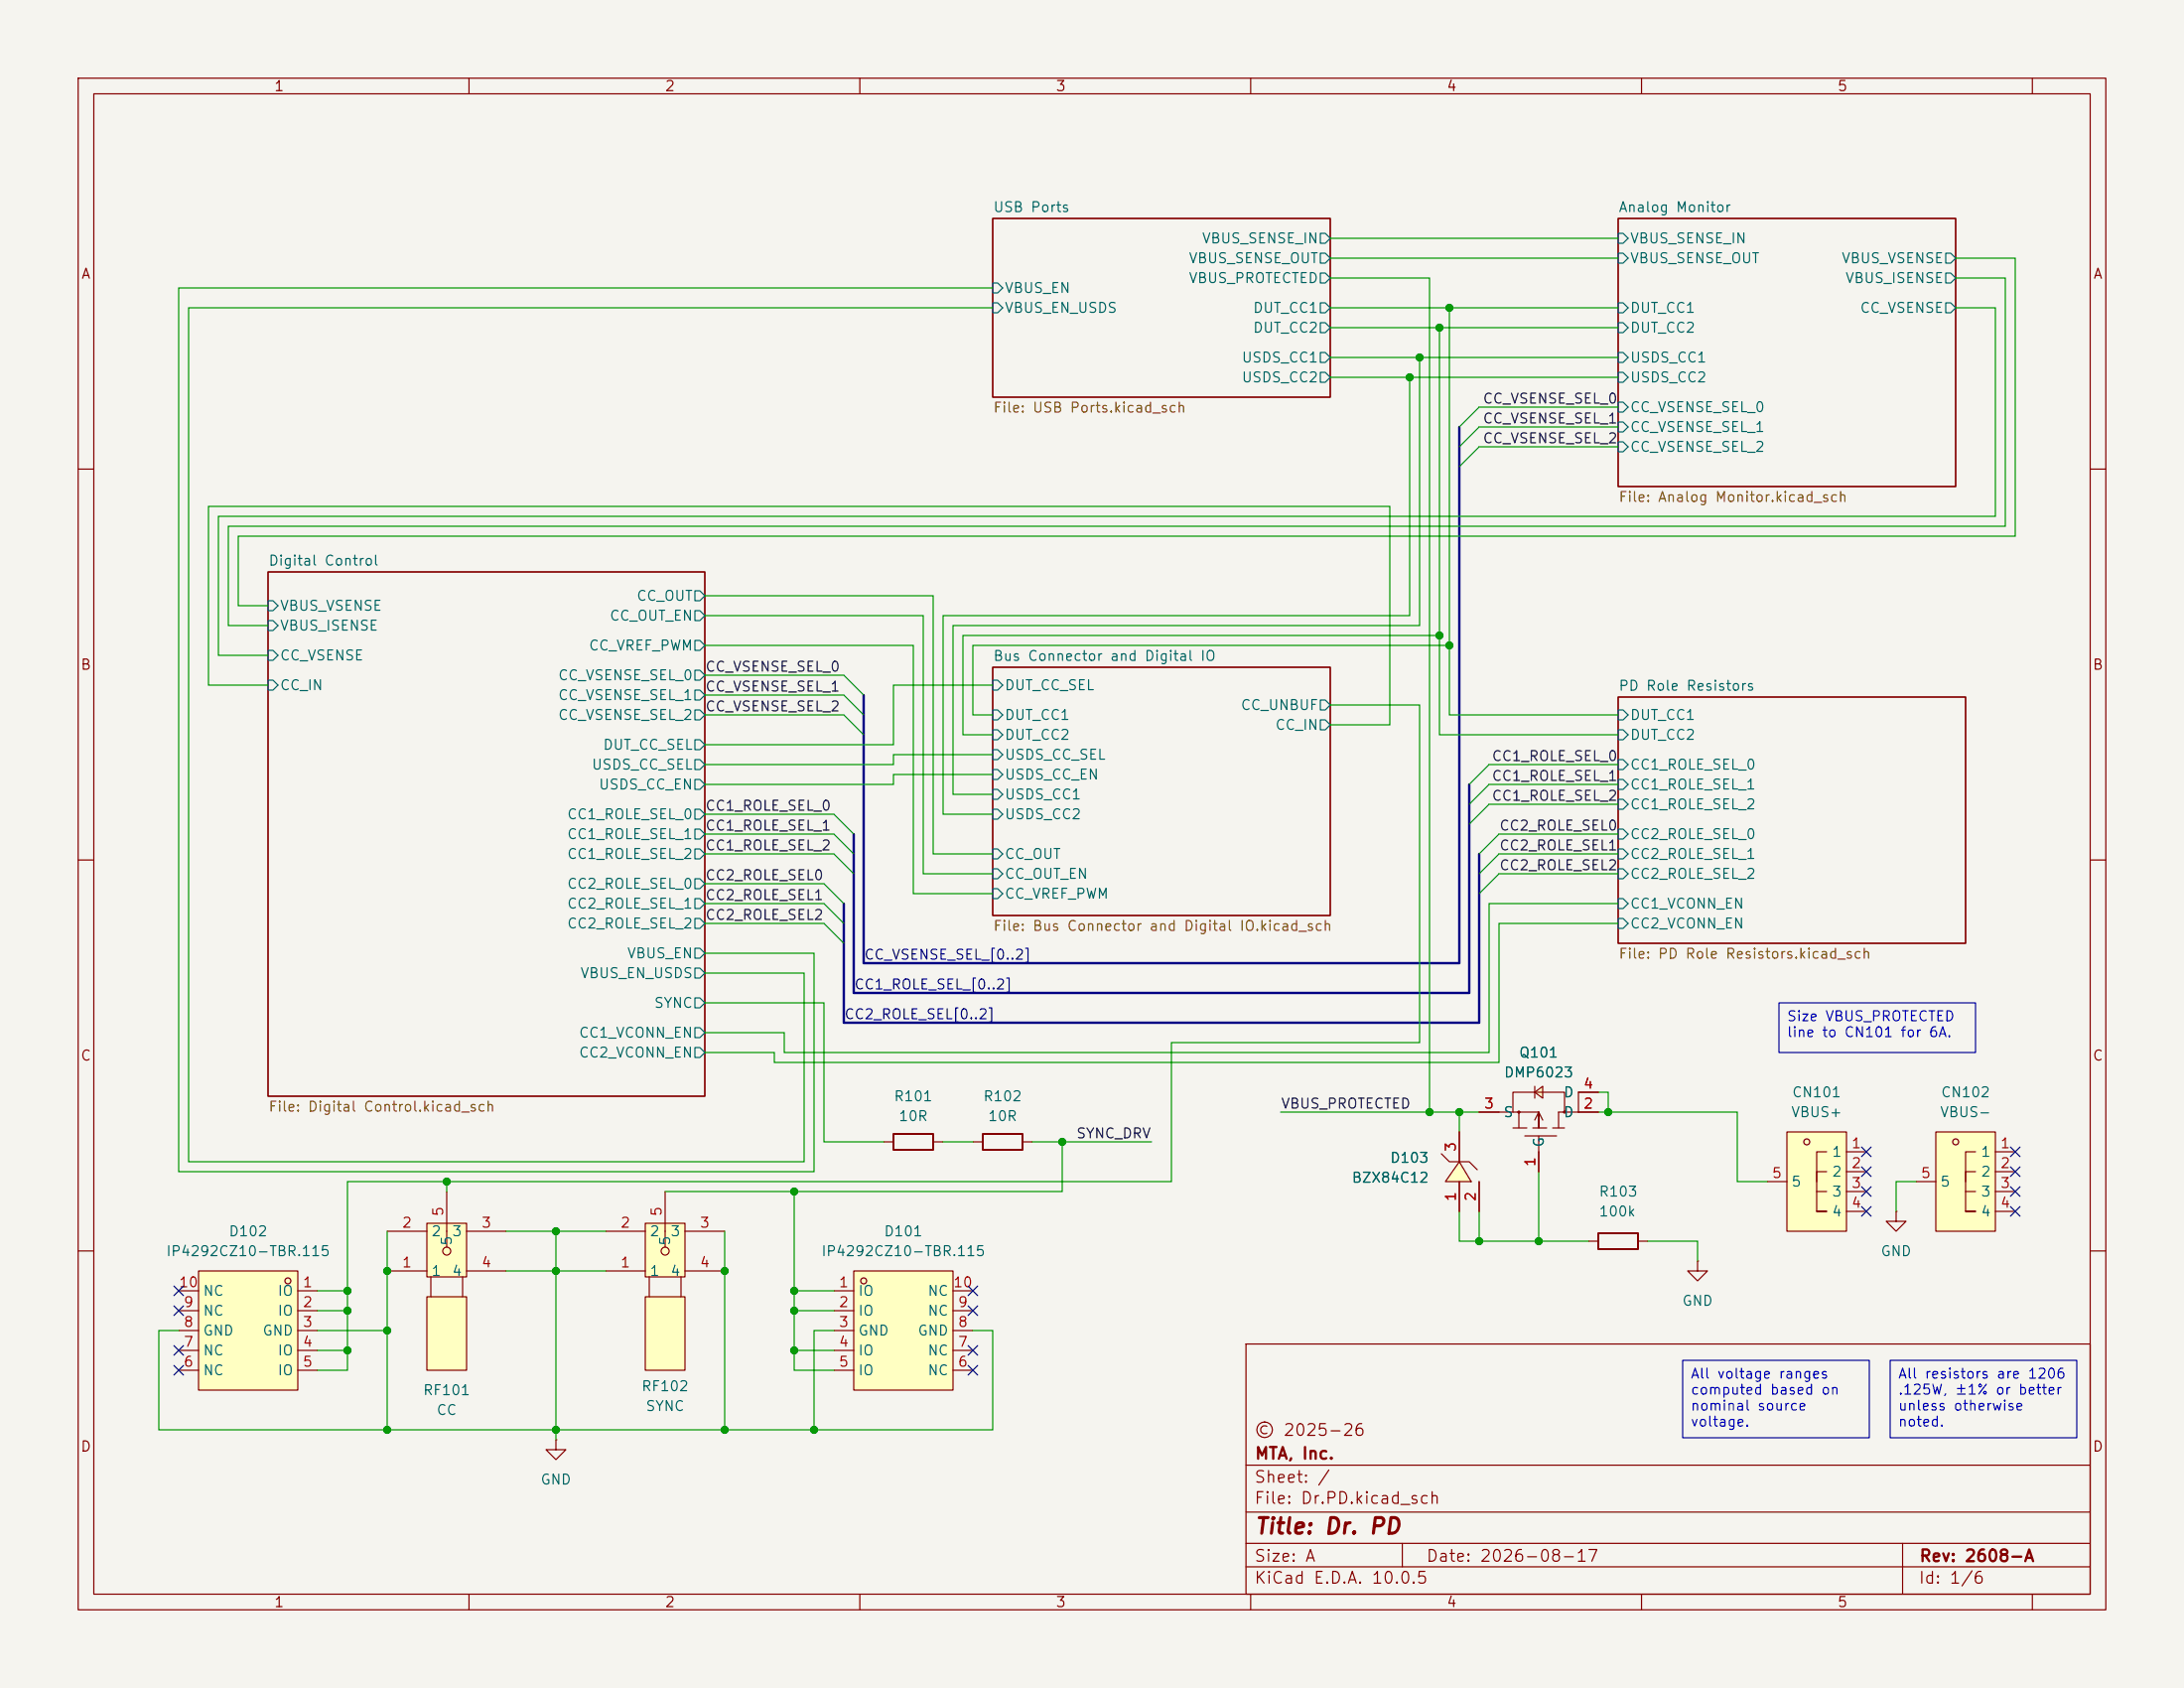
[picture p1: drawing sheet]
<svg xmlns="http://www.w3.org/2000/svg" width="279mm" height="216mm" viewBox="0 0 279 216" stroke-linecap="round" stroke-linejoin="round" font-family="sans-serif">
<path d="M0 0h279.4v215.9h-279.4z" fill="#f5f4ef" stroke="#f5f4ef" stroke-width=".13"/>
<g fill="none" stroke="#840000" stroke-width=".15">
<path d="M10 10h259.4v195.9h-259.4zM12 12h255.4v191.9h-255.4zM60 10v2M110 10v2M160 10v2M210 10v2M260 10v2M127 27.9h43.2v22.9h-43.2zM207 27.9h43.2v34.3h-43.2zM10 60h2M34.3 73.2h55.9v67h-55.9zM267.4 60h2"/>
<path d="M127 85.3h43.2v31.8h-43.2zM207 89.2h44.5v31.5h-44.5zM10 110h2M267.4 110h2M10 160h2M159.4 171.9h108v32h-108zM267.4 160h2M159.4 197.4h108M159.4 193.4h108M159.4 187.4h108M179.4 197.4v3M243.4 197.4v6.5"/>
<path d="M60 203.9v2M110 203.9v2M159.4 200.4h108M160 203.9v2M210 203.9v2M260 203.9v2"/>
</g>
<g fill="none" stroke="#006464" stroke-width=".15">
<path d="M127 36.2h.6l.7 .6-.7 .7h-.6zM127 38.7h.6l.7 .7-.7 .6h-.6zM168.9 38.7h.6l.7 .7-.7 .6h-.6zM168.9 29.8h.6l.7 .7-.7 .6h-.6zM168.9 32.4h.6l.7 .6-.7 .7h-.6zM168.9 34.9h.6l.7 .7-.7 .6h-.6zM207 38.7h.6l.7 .7-.7 .6h-.6zM207 29.8h.6l.7 .7-.7 .6h-.6zM207 32.4h.6l.7 .6-.7 .7h-.6zM248.9 38.7h.7l.6 .7-.6 .6h-.7zM248.9 34.9h.7l.6 .7-.6 .6h-.7zM248.9 32.4h.7l.6 .6-.6 .7h-.7z"/>
<path d="M168.9 41.3h.6l.7 .6-.7 .6h-.6zM168.9 45.1h.6l.7 .6-.7 .7h-.6zM168.9 47.6h.6l.7 .7-.7 .6h-.6zM207 41.3h.6l.7 .6-.7 .6h-.6zM207 45.1h.6l.7 .6-.7 .7h-.6zM207 47.6h.6l.7 .7-.7 .6h-.6zM207 51.4h.6l.7 .7-.7 .6h-.6zM207 54h.6l.7 .6-.7 .6h-.6zM207 56.5h.6l.7 .7-.7 .6h-.6zM34.3 79.4h.6l.7 .6-.7 .6h-.6zM34.3 76.8h.6l.7 .7-.7 .6h-.6zM88.9 75.6h.6l.7 .6-.7 .6h-.6z"/>
<path d="M88.9 78.1h.6l.7 .6-.7 .7h-.6zM34.3 83.2h.6l.7 .6-.7 .7h-.6zM34.3 87h.6l.7 .6-.7 .7h-.6zM88.9 85.7h.6l.7 .7-.7 .6h-.6zM88.9 88.3h.6l.7 .6-.7 .6h-.6zM88.9 90.8h.6l.7 .6-.7 .7h-.6zM88.9 94.6h.6l.7 .7-.7 .6h-.6zM88.9 97.2h.6l.7 .6-.7 .6h-.6zM88.9 99.7h.6l.7 .6-.7 .7h-.6zM88.9 81.9h.6l.7 .7-.7 .6h-.6zM127 90.8h.6l.7 .6-.7 .7h-.6zM127 93.3h.6l.7 .7-.7 .6h-.6z"/>
<path d="M127 87h.6l.7 .6-.7 .7h-.6zM127 95.9h.6l.7 .6-.7 .7h-.6zM127 98.4h.6l.7 .7-.7 .6h-.6zM168.9 89.5h.6l.7 .7-.7 .6h-.6zM168.9 92.1h.6l.7 .6-.7 .6h-.6zM207 97.2h.6l.7 .6-.7 .6h-.6zM207 99.7h.6l.7 .6-.7 .7h-.6zM207 90.8h.6l.7 .6-.7 .7h-.6zM207 93.3h.6l.7 .7-.7 .6h-.6zM88.9 103.5h.6l.7 .6-.7 .7h-.6zM88.9 106h.6l.7 .7-.7 .6h-.6zM88.9 108.6h.6l.7 .6-.7 .7h-.6z"/>
<path d="M88.9 112.4h.6l.7 .6-.7 .7h-.6zM88.9 114.9h.6l.7 .7-.7 .6h-.6zM88.9 117.5h.6l.7 .6-.7 .6h-.6zM127 101h.6l.7 .6-.7 .6h-.6zM127 103.5h.6l.7 .6-.7 .7h-.6zM127 113.7h.6l.7 .6-.7 .6h-.6zM127 108.6h.6l.7 .6-.7 .7h-.6zM127 111.1h.6l.7 .7-.7 .6h-.6zM207 102.2h.6l.7 .7-.7 .6h-.6zM207 106h.6l.7 .7-.7 .6h-.6zM207 108.6h.6l.7 .6-.7 .7h-.6zM207 111.1h.6l.7 .7-.7 .6h-.6z"/>
<path d="M207 114.9h.6l.7 .7-.7 .6h-.6zM207 117.5h.6l.7 .6-.7 .6h-.6zM88.9 127.6h.6l.7 .7-.7 .6h-.6zM88.9 121.3h.6l.7 .6-.7 .7h-.6zM88.9 131.4h.6l.7 .7-.7 .6h-.6zM88.9 134h.6l.7 .6-.7 .7h-.6zM88.9 123.8h.6l.7 .7-.7 .6h-.6z"/>
</g>
<g fill="#ffffc2">
<path d="M54.6 165.9h5.1v9.4h-5.1z"/>
<path d="M54.6 156.5h5.1v6.8h-5.1z"/>
</g>
<g fill="none" stroke="#840000" stroke-width=".15">
<path d="M49.5 157.5h5.1M54.6 156.5h5.1v6.8h-5.1zM57.1 152.4v7.1M59.7 157.5h5.1M203.2 158.8h1.3M209.5 158.8h1.3M49.5 162.6h5.1M54.6 165.9h5.1v9.4h-5.1zM55.1 163.3v2.6M59.2 163.3v2.6M59.7 162.6h5.1"/>
<circle cx="57.1" cy="160" r=".51"/>
</g>
<path d="M204.5 157.7h5v2.1h-5z" fill="none" stroke="#840000" stroke-width=".25"/>
<path d="M247.6 144.8h7.7v12.7h-7.7z" fill="#ffffc2"/>
<g fill="none" stroke="#840000" stroke-width=".15">
<path d="M245.1 151.1h2.5M247.6 144.8h7.7v12.7h-7.7zM251.5 152.4h1.2M252.7 147.3h-1.2v7.6h1.2h-1.2M252.7 149.9h-1.2v1.2M255.3 152.4h2.5M255.3 147.3h2.5M255.3 149.9h2.5M255.3 154.9h2.5"/>
<circle cx="250.2" cy="146.1" r=".38"/>
</g>
<path d="M109.2 162.6h12.7v15.2h-12.7z" fill="#ffffc2"/>
<g fill="none" stroke="#840000" stroke-width=".15">
<path d="M106.7 165.1h2.5M106.7 167.6h2.5M106.7 170.2h2.5M106.7 172.7h2.5M106.7 175.3h2.5M109.2 162.6h12.7v15.2h-12.7zM121.9 165.1h2.6M121.9 167.6h2.6M121.9 170.2h2.6M121.9 172.7h2.6M121.9 175.3h2.6"/>
<circle cx="110.5" cy="163.8" r=".38"/>
</g>
<path d="M25.4 162.6h12.7v15.2h-12.7z" fill="#ffffc2"/>
<g fill="none" stroke="#840000" stroke-width=".15">
<path d="M113 146.1h1.3M119.4 146.1h1.2M124.5 146.1h1.2M130.8 146.1h1.3M22.9 165.1h2.5M22.9 167.6h2.5M22.9 170.2h2.5M22.9 172.7h2.5M22.9 175.3h2.5M25.4 162.6h12.7v15.2h-12.7zM38.1 165.1h2.5M38.1 167.6h2.5"/>
<path d="M38.1 170.2h2.5M38.1 172.7h2.5M38.1 175.3h2.5"/>
<circle cx="36.8" cy="163.8" r=".38"/>
</g>
<path d="M114.3 145h5.1v2.1h-5.1zM125.7 145h5.1v2.1h-5.1z" fill="none" stroke="#840000" stroke-width=".25"/>
<g fill="#ffffc2">
<path d="M82.5 165.9h5.1v9.4h-5.1z"/>
<path d="M82.5 156.5h5.1v6.8h-5.1z"/>
</g>
<g fill="none" stroke="#840000" stroke-width=".15">
<path d="M77.5 157.5h5M82.5 156.5h5.1v6.8h-5.1zM85.1 152.4v7.1M87.6 157.5h5.1M77.5 162.6h5M82.5 165.9h5.1v9.4h-5.1zM83.1 163.3v2.6M87.1 163.3v2.6M87.6 162.6h5.1"/>
<circle cx="85.1" cy="160" r=".51"/>
</g>
<path d="M196.3 139.7l1.1-.8v1.6z" fill="#ffffc2"/>
<g fill="none" stroke="#840000" stroke-width=".15">
<path d="M196.3 139.7l1.1-.8v1.6zM196.3 138.9v1.6M204.5 139.7h-2.6v2.5M189.2 142.2h7.6v2.1v-2.1M193.6 142.2v-2.5h6.5v2.5M193.6 144.3h1.7M194.3 142.2v2.1M195.1 145.3h4M196.1 144.3h1.8M196.8 145.3v4.6M196.8 142.2l.6 1.1M196.8 142.2l-.5 1.1"/>
<path d="M198.6 144.3h1.5M204.5 142.2h-5.1v2.1M242.6 154.9v1.3h1.2l-1.2 1.3-1.3-1.3h1.3M242.6 154.9h.1M217.2 161.3v1.3h1.2l-1.2 1.2-1.3-1.2h1.3M217.2 161.3h.1M71.1 184.2v1.2h1.3l-1.3 1.3-1.3-1.3h1.3M71.1 184.2h.1"/>
<circle cx="194.3" cy="142.2" r=".13"/>
<circle cx="200.1" cy="142.2" r=".13"/>
</g>
<path d="M228.6 144.8h7.6v12.7h-7.6z" fill="#ffffc2"/>
<g fill="none" stroke="#840000" stroke-width=".15">
<path d="M226.1 151.1h2.5M228.6 144.8h7.6v12.7h-7.6zM232.4 152.4h1.3M233.7 147.3h-1.3v7.6h1.3h-1.3M233.7 149.9h-1.3v1.2M236.2 152.4h2.6M236.2 147.3h2.6M236.2 149.9h2.6M236.2 154.9h2.6"/>
<circle cx="231.1" cy="146.1" r=".38"/>
</g>
<path d="M186.7 148.6l1.5 2.5h-3.3z" fill="#ffffc2"/>
<path d="M201.9 139.7h2.6M184.4 147.6l1 1h2.6l1 1M186.7 148.6l1.5 2.5h-3.3zM186.7 144.8v3.8M186.7 151.1v3.8M189.2 151.1v3.8M189.2 142.2h2.6M196.8 147.3v2.6M201.9 142.2h2.6" fill="none" stroke="#840000" stroke-width=".15"/>
<path d="M186.7 54.6v68.6h-76.2v-34.3M188 100.3v26.7h-78.8v-20.3M189.2 109.2v21.6h-81.3v-15.2" fill="none" stroke="#000084" stroke-width=".3"/>
<g fill="none" stroke="#009600" stroke-width=".15">
<path d="M127 36.8h-104.1v113.1h81.2v-28h-13.9M127 39.4h-102.9v109.2h78.8v-24.1h-12.7M170.2 35.6h12.7v106.6M170.2 39.4h36.8M170.2 33h36.8M170.2 30.5h36.8M185.4 39.4v52h21.6M250.2 33h7.6v35.6h-227.3v8.9h3.8M250.2 39.4h5.1v26.6h-227.4v17.8h6.4M250.2 35.6h6.3v31.7h-227.3v12.7h5.1M170.2 45.7h36.8M170.2 41.9h36.8"/>
<path d="M170.2 48.3h36.8M180.3 48.3v30.4h-59.7v25.4h6.4M181.6 45.7v34.3h-59.7v21.6h5.1M184.1 41.9v52.1h22.9M207 52.1h-17.8l-2.5 2.5M207 54.6h-17.8l-2.5 2.6M207 57.2h-17.8l-2.5 2.5M90.2 78.7h27.9v33.1h8.9M90.2 76.2h29.2v33h7.6M34.3 87.6h-7.6v-22.8h151.1v27.9h-7.6M90.2 82.6h26.6v31.7h10.2M90.2 91.4h17.7l2.6 2.6"/>
<path d="M90.2 88.9h17.7l2.6 2.5M90.2 86.4h17.7l2.6 2.5M127 99.1h-12.7v1.2h-24.1M127 96.5h-12.7v1.3h-24.1M127 87.6h-12.7v7.7h-24.1M170.2 90.2h11.4v43.2h-31.7v17.7h-105.5v24.2h-3.8M184.1 81.3h-60.9v12.7h3.8M185.4 82.6h-60.9v8.8h2.5M207 97.8h-16.5l-2.5 2.5M90.2 115.6h15.2l2.5 2.5M90.2 106.7h16.5l2.5 2.5M90.2 109.2h16.5l2.5 2.6"/>
<path d="M90.2 118.1h15.2l2.5 2.6M90.2 104.1h16.5l2.5 2.6M90.2 113h15.2l2.5 2.6M207 115.6h-16.5v19h-90.2v-2.5h-10.1M207 118.1h-15.2v17.8h-92.7v-1.3h-8.9M207 100.3h-16.5l-2.5 2.6M207 102.9h-16.5l-2.5 2.5M207 106.7h-15.2l-2.6 2.5M207 111.8h-15.2l-2.6 2.5M207 109.2h-15.2l-2.6 2.6M90.2 128.3h15.2v17.8h7.6M204.5 139.7h1.2v2.5"/>
<path d="M49.5 157.5v25.4M57.1 151.1v1.3M64.8 157.5h12.7M71.1 157.5v26.7M92.7 157.5v25.4M101.6 152.4v22.9h5.1M120.6 146.1h3.9M132.1 146.1h15.2M135.9 146.1v6.3h-50.8M163.8 142.2h25.4M186.7 142.2v2.6M186.7 154.9v3.9h16.5"/>
<path d="M189.2 154.9v3.9M196.8 149.9v8.9M204.5 142.2h17.7v8.9h3.9M210.8 158.8h6.4v2.5M245.1 151.1h-2.5v3.8M22.9 170.2h-2.6v12.7h106.7v-12.7h-2.5M40.6 167.6h3.8M40.6 165.1h3.8M40.6 170.2h8.9M40.6 172.7h3.8M64.8 162.6h12.7M101.6 167.6h5.1"/>
<path d="M101.6 165.1h5.1M101.6 172.7h5.1M106.7 170.2h-2.6v12.7"/>
</g>
<g fill="none" stroke="#000084" stroke-width=".15">
<path d="M238.2 154.3l1.2 1.2M238.2 146.7l1.2 1.2M238.2 149.3l1.2 1.2M238.2 151.8l1.2 1.2M239.4 154.3l-1.2 1.2M239.4 146.7l-1.2 1.2M239.4 149.3l-1.2 1.2M239.4 151.8l-1.2 1.2M257.2 154.3l1.2 1.2M257.2 146.7l1.2 1.2M257.2 151.8l1.2 1.2M257.2 149.3l1.2 1.2"/>
<path d="M258.4 154.3l-1.2 1.2M258.4 146.7l-1.2 1.2M258.4 151.8l-1.2 1.2M258.4 149.3l-1.2 1.2M22.3 174.7l1.2 1.2M22.3 164.5l1.2 1.2M22.3 172.1l1.2 1.2M22.3 167l1.2 1.2M23.5 174.7l-1.2 1.2M23.5 164.5l-1.2 1.2M23.5 172.1l-1.2 1.2M23.5 167l-1.2 1.2"/>
<path d="M123.9 172.1l1.2 1.2M123.9 174.7l1.2 1.2M123.9 164.5l1.2 1.2M123.9 167l1.2 1.2M125.1 172.1l-1.2 1.2M125.1 174.7l-1.2 1.2M125.1 164.5l-1.2 1.2M125.1 167l-1.2 1.2"/>
</g>
<path d="M227.6 128.3h25.1v6.3h-25.1zM215.3 174h23.8v9.9h-23.8zM241.8 174h23.9v9.9h-23.9z" fill="none" stroke="#0000c2" stroke-width=".15"/>
<g fill="#009600" stroke="#009600" stroke-width=".13">
<circle cx="189.2" cy="158.8" r=".46"/>
<circle cx="196.8" cy="158.8" r=".46"/>
<circle cx="205.7" cy="142.2" r=".46"/>
<circle cx="186.7" cy="142.2" r=".46"/>
<circle cx="182.9" cy="142.2" r=".46"/>
<circle cx="71.1" cy="157.5" r=".46"/>
<circle cx="71.1" cy="162.6" r=".46"/>
<circle cx="44.4" cy="172.7" r=".46"/>
<circle cx="49.5" cy="182.9" r=".46"/>
<circle cx="104.1" cy="182.9" r=".46"/>
<circle cx="92.7" cy="182.9" r=".46"/>
<circle cx="92.7" cy="162.6" r=".46"/>
<circle cx="101.6" cy="172.7" r=".46"/>
<circle cx="57.1" cy="151.1" r=".46"/>
<circle cx="71.1" cy="182.9" r=".46"/>
<circle cx="101.6" cy="165.1" r=".46"/>
<circle cx="101.6" cy="152.4" r=".46"/>
<circle cx="135.9" cy="146.1" r=".46"/>
<circle cx="101.6" cy="167.6" r=".46"/>
<circle cx="185.4" cy="82.6" r=".46"/>
<circle cx="184.1" cy="81.3" r=".46"/>
<circle cx="44.4" cy="165.1" r=".46"/>
<circle cx="49.5" cy="162.6" r=".46"/>
<circle cx="49.5" cy="170.2" r=".46"/>
<circle cx="44.4" cy="167.6" r=".46"/>
<circle cx="184.1" cy="41.9" r=".46"/>
<circle cx="185.4" cy="39.4" r=".46"/>
<circle cx="180.3" cy="48.3" r=".46"/>
<circle cx="181.6" cy="45.7" r=".46"/>
</g>
<text font-size="2" fill="#840000" x="160.4" y="196.7">Title: Dr. PD</text>
<g font-size="1.5" fill="#840000">
<text x="160.4" y="184">© 2025-26</text>
<text x="160.4" y="190">Sheet: /</text>
<text x="160.4" y="187">MTA, Inc.</text>
<text x="160.4" y="192.7">File: Dr.PD.kicad_sch</text>
<text x="160.4" y="202.9">KiCad E.D.A. 10.0.5</text>
<text x="160.4" y="200.1">Size: A</text>
<text x="182.4" y="200.1">Date: 2026-08-17</text>
<text x="245.4" y="202.9">Id: 1/6</text>
<text x="245.4" y="200.1">Rev: 2608-A</text>
</g>
<g font-size="1.3" fill="#840000">
<text x="35" y="12">1</text>
<text x="85" y="12">2</text>
<text x="135" y="12">3</text>
<text x="185" y="12">4</text>
<text x="235" y="12">5</text>
<text x="10.3" y="36">A</text>
<text x="267.7" y="36">A</text>
<text x="10.2" y="86">B</text>
<text x="267.6" y="86">B</text>
<text x="10.2" y="136">C</text>
<text x="267.6" y="136">C</text>
<text x="10.2" y="186">D</text>
<text x="267.6" y="186">D</text>
<text x="35" y="205.9">1</text>
<text x="85" y="205.9">2</text>
<text x="135" y="205.9">3</text>
<text x="185" y="205.9">4</text>
<text x="235" y="205.9">5</text>
</g>
<g font-size="1.3" fill="#006464">
<text x="127" y="27.4">USB Ports</text>
<text x="207" y="27.4">Analog Monitor</text>
<text x="152" y="34">VBUS_SENSE_OUT</text>
<text x="153.7" y="31.4">VBUS_SENSE_IN</text>
<text x="208.4" y="31.4">VBUS_SENSE_IN</text>
<text x="208.4" y="34">VBUS_SENSE_OUT</text>
<text x="235.5" y="34">VBUS_VSENSE</text>
<text x="128.4" y="37.8">VBUS_EN</text>
<text x="128.4" y="40.3">VBUS_EN_USDS</text>
<text x="152" y="36.5">VBUS_PROTECTED</text>
<text x="160.2" y="40.3">DUT_CC1</text>
<text x="208.4" y="40.3">DUT_CC1</text>
<text x="236" y="36.5">VBUS_ISENSE</text>
<text x="237.9" y="40.3">CC_VSENSE</text>
<text x="158.8" y="46.7">USDS_CC1</text>
<text x="160.2" y="42.9">DUT_CC2</text>
<text x="208.4" y="42.9">DUT_CC2</text>
<text x="208.4" y="46.7">USDS_CC1</text>
<text x="158.8" y="49.2">USDS_CC2</text>
<text x="208.4" y="49.2">USDS_CC2</text>
<text x="208.4" y="53">CC_VSENSE_SEL_0</text>
<text x="208.4" y="55.6">CC_VSENSE_SEL_1</text>
<text x="208.4" y="58.1">CC_VSENSE_SEL_2</text>
<text x="34.3" y="72.7">Digital Control</text>
<text x="81.3" y="77.2">CC_OUT</text>
<text x="35.7" y="81">VBUS_ISENSE</text>
<text x="35.7" y="78.4">VBUS_VSENSE</text>
<text x="75.2" y="83.5">CC_VREF_PWM</text>
<text x="77.9" y="79.7">CC_OUT_EN</text>
<text x="35.7" y="84.8">CC_VSENSE</text>
<text x="35.7" y="88.6">CC_IN</text>
<text x="71.3" y="87.3">CC_VSENSE_SEL_0</text>
<text x="71.3" y="89.9">CC_VSENSE_SEL_1</text>
<text x="127" y="84.9">Bus Connector and Digital IO</text>
<text x="128.4" y="88.6">DUT_CC_SEL</text>
<text x="207" y="88.7">PD Role Resistors</text>
<text x="71.3" y="92.4">CC_VSENSE_SEL_2</text>
<text x="128.4" y="92.4">DUT_CC1</text>
<text x="128.4" y="94.9">DUT_CC2</text>
<text x="158.6" y="91.1">CC_UNBUF</text>
<text x="163" y="93.7">CC_IN</text>
<text x="208.4" y="92.4">DUT_CC1</text>
<text x="208.4" y="94.9">DUT_CC2</text>
<text x="75.6" y="98.8">USDS_CC_SEL</text>
<text x="76.5" y="101.3">USDS_CC_EN</text>
<text x="77.1" y="96.2">DUT_CC_SEL</text>
<text x="128.4" y="97.5">USDS_CC_SEL</text>
<text x="128.4" y="100">USDS_CC_EN</text>
<text x="208.4" y="98.8">CC1_ROLE_SEL_0</text>
<text x="208.4" y="101.3">CC1_ROLE_SEL_1</text>
<text x="72.5" y="105.1">CC1_ROLE_SEL_0</text>
<text x="72.5" y="107.6">CC1_ROLE_SEL_1</text>
<text x="128.4" y="102.6">USDS_CC1</text>
<text x="128.4" y="105.1">USDS_CC2</text>
<text x="208.4" y="103.8">CC1_ROLE_SEL_2</text>
<text x="208.4" y="107.6">CC2_ROLE_SEL_0</text>
<text x="72.5" y="110.2">CC1_ROLE_SEL_2</text>
<text x="72.5" y="114">CC2_ROLE_SEL_0</text>
<text x="128.4" y="110.2">CC_OUT</text>
<text x="128.4" y="112.7">CC_OUT_EN</text>
<text x="208.4" y="110.2">CC2_ROLE_SEL_1</text>
<text x="208.4" y="112.7">CC2_ROLE_SEL_2</text>
<text x="72.5" y="116.5">CC2_ROLE_SEL_1</text>
<text x="72.5" y="119.1">CC2_ROLE_SEL_2</text>
<text x="128.4" y="115.3">CC_VREF_PWM</text>
<text x="208.4" y="116.5">CC1_VCONN_EN</text>
<text x="208.4" y="119.1">CC2_VCONN_EN</text>
<text x="74.1" y="125.4">VBUS_EN_USDS</text>
<text x="80.1" y="122.9">VBUS_EN</text>
<text x="83.6" y="129.2">SYNC</text>
<text x="74" y="133">CC1_VCONN_EN</text>
<text x="74" y="135.6">CC2_VCONN_EN</text>
<text x="194.2" y="135.6">Q101</text>
<text x="114.3" y="141.2">R101</text>
<text x="114.9" y="143.7">10R</text>
<text x="125.7" y="141.2">R102</text>
<text x="126.3" y="143.7">10R</text>
<text x="192.3" y="143.2">S</text>
<text x="192.3" y="138.1">DMP6023</text>
<text x="199.9" y="143.2">D</text>
<text x="199.9" y="140.7">D</text>
<text x="229" y="143.2">VBUS+</text>
<text x="229.2" y="140.7">CN101</text>
<text x="248.1" y="143.2">VBUS-</text>
<text x="248.2" y="140.7">CN102</text>
<text x="177.7" y="149">D103</text>
<text x="197.8" y="146.8" transform="rotate(-90 197.8 146.8)">G</text>
<text x="234.3" y="148.3">1</text>
<text x="253.3" y="148.3">1</text>
<text x="172.8" y="151.6">BZX84C12</text>
<text x="204.5" y="153.4">R103</text>
<text x="204.5" y="155.9">100k</text>
<text x="229.1" y="152.1">5</text>
<text x="234.3" y="150.8">2</text>
<text x="234.3" y="153.4">3</text>
<text x="234.3" y="155.9">4</text>
<text x="248.1" y="152.1">5</text>
<text x="253.3" y="150.8">2</text>
<text x="253.3" y="153.4">3</text>
<text x="253.3" y="155.9">4</text>
<text x="21.2" y="161">IP4292CZ10-TBR.115</text>
<text x="29.2" y="158.4">D102</text>
<text x="55.1" y="158.4">2</text>
<text x="57.7" y="158.4">3</text>
<text x="58.1" y="159.4" transform="rotate(-90 58.1 159.4)">5</text>
<text x="83" y="158.4">2</text>
<text x="85.7" y="158.4">3</text>
<text x="86.1" y="159.4" transform="rotate(-90 86.1 159.4)">5</text>
<text x="105" y="161">IP4292CZ10-TBR.115</text>
<text x="113" y="158.4">D101</text>
<text x="240.5" y="161">GND</text>
<text x="25.9" y="166.1">NC</text>
<text x="35.4" y="166.1">IO</text>
<text x="55.1" y="163.5">1</text>
<text x="57.7" y="163.5">4</text>
<text x="83" y="163.5">1</text>
<text x="85.7" y="163.5">4</text>
<text x="109.7" y="166.1">IO</text>
<text x="118.6" y="166.1">NC</text>
<text x="215.1" y="167.3">GND</text>
<text x="25.9" y="173.7">NC</text>
<text x="25.9" y="171.1">GND</text>
<text x="25.9" y="168.6">NC</text>
<text x="33.5" y="171.1">GND</text>
<text x="35.4" y="168.6">IO</text>
<text x="35.4" y="173.7">IO</text>
<text x="109.7" y="168.6">IO</text>
<text x="109.7" y="171.1">GND</text>
<text x="109.7" y="173.7">IO</text>
<text x="117.3" y="171.1">GND</text>
<text x="118.6" y="173.7">NC</text>
<text x="118.6" y="168.6">NC</text>
<text x="25.9" y="176.2">NC</text>
<text x="35.4" y="176.2">IO</text>
<text x="54" y="178.8">RF101</text>
<text x="82" y="178.3">RF102</text>
<text x="109.7" y="176.2">IO</text>
<text x="118.6" y="176.2">NC</text>
<text x="55.8" y="181.3">CC</text>
<text x="82.5" y="180.8">SYNC</text>
<text x="69.1" y="190.2">GND</text>
</g>
<g font-size="1.3" fill="#725600">
<text x="127" y="53.1">File: USB Ports.kicad_sch</text>
<text x="207" y="64.5">File: Analog Monitor.kicad_sch</text>
<text x="127" y="119.4">File: Bus Connector and Digital IO.kicad_sch</text>
<text x="207" y="122.9">File: PD Role Resistors.kicad_sch</text>
<text x="34.3" y="142.5">File: Digital Control.kicad_sch</text>
</g>
<g font-size="1.3" fill="#0f0f0f">
<text x="189.6" y="51.9">CC_VSENSE_SEL_0</text>
<text x="189.6" y="54.5">CC_VSENSE_SEL_1</text>
<text x="189.6" y="57">CC_VSENSE_SEL_2</text>
<text x="90.1" y="88.8">CC_VSENSE_SEL_1</text>
<text x="90.1" y="86.2">CC_VSENSE_SEL_0</text>
<text x="90.1" y="91.3">CC_VSENSE_SEL_2</text>
<text x="190.8" y="97.7">CC1_ROLE_SEL_0</text>
<text x="190.8" y="100.2">CC1_ROLE_SEL_1</text>
<text x="90.1" y="106.6">CC1_ROLE_SEL_1</text>
<text x="90.1" y="104">CC1_ROLE_SEL_0</text>
<text x="190.8" y="102.7">CC1_ROLE_SEL_2</text>
<text x="191.7" y="106.6">CC2_ROLE_SEL0</text>
<text x="90.1" y="112.9">CC2_ROLE_SEL0</text>
<text x="90.1" y="109.1">CC1_ROLE_SEL_2</text>
<text x="191.7" y="111.6">CC2_ROLE_SEL2</text>
<text x="191.7" y="109.1">CC2_ROLE_SEL1</text>
<text x="90.1" y="115.4">CC2_ROLE_SEL1</text>
<text x="90.1" y="118">CC2_ROLE_SEL2</text>
<text x="163.8" y="142.1">VBUS_PROTECTED</text>
<text x="137.6" y="145.9">SYNC_DRV</text>
</g>
<g font-size="1.3" fill="#000084">
<text x="110.5" y="123.1">CC_VSENSE_SEL_[0..2]</text>
<text x="107.9" y="130.7">CC2_ROLE_SEL[0..2]</text>
<text x="109.2" y="126.9">CC1_ROLE_SEL_[0..2]</text>
</g>
<g font-size="1.3" fill="#0000c2">
<text x="228.5" y="130.9">Size VBUS_PROTECTED</text>
<text x="228.5" y="133">line to CN101 for 6A.</text>
<text x="216.2" y="176.6">All voltage ranges</text>
<text x="216.2" y="178.7">computed based on</text>
<text x="242.7" y="176.6">All resistors are 1206</text>
<text x="242.7" y="178.7">.125W, ±1% or better</text>
<text x="216.2" y="180.7">nominal source</text>
<text x="216.2" y="182.8">voltage.</text>
<text x="242.7" y="180.7">unless otherwise</text>
<text x="242.7" y="182.8">noted.</text>
</g>
<g font-size="1.3" fill="#a90000">
<text x="189.8" y="142.1">3</text>
<text x="202.5" y="142.1">2</text>
<text x="202.5" y="139.6">4</text>
<text x="186.6" y="147.4" transform="rotate(-90 186.6 147.4)">3</text>
<text x="196.7" y="149.3" transform="rotate(-90 196.7 149.3)">1</text>
<text x="236.8" y="147.2">1</text>
<text x="236.8" y="149.7">2</text>
<text x="255.8" y="147.2">1</text>
<text x="255.8" y="149.7">2</text>
<text x="57" y="155.7" transform="rotate(-90 57 155.7)">5</text>
<text x="85" y="155.7" transform="rotate(-90 85 155.7)">5</text>
<text x="186.6" y="153.8" transform="rotate(-90 186.6 153.8)">1</text>
<text x="189.1" y="153.8" transform="rotate(-90 189.1 153.8)">2</text>
<text x="226.6" y="151">5</text>
<text x="236.8" y="152.3">3</text>
<text x="236.8" y="154.8">4</text>
<text x="245.6" y="151">5</text>
<text x="255.8" y="152.3">3</text>
<text x="255.8" y="154.8">4</text>
<text x="51.3" y="157.3">2</text>
<text x="61.5" y="157.3">3</text>
<text x="79.3" y="157.3">2</text>
<text x="89.4" y="157.3">3</text>
<text x="22.8" y="165">10</text>
<text x="23.4" y="167.5">9</text>
<text x="38.6" y="165">1</text>
<text x="38.6" y="167.5">2</text>
<text x="51.3" y="162.4">1</text>
<text x="61.5" y="162.4">4</text>
<text x="79.3" y="162.4">1</text>
<text x="89.4" y="162.4">4</text>
<text x="107.2" y="165">1</text>
<text x="107.2" y="167.5">2</text>
<text x="121.9" y="165">10</text>
<text x="122.5" y="167.5">9</text>
<text x="23.4" y="172.6">7</text>
<text x="23.4" y="170">8</text>
<text x="38.6" y="170">3</text>
<text x="38.6" y="172.6">4</text>
<text x="107.2" y="170">3</text>
<text x="107.2" y="172.6">4</text>
<text x="122.5" y="172.6">7</text>
<text x="122.5" y="170">8</text>
<text x="23.4" y="175.1">6</text>
<text x="38.6" y="175.1">5</text>
<text x="107.2" y="175.1">5</text>
<text x="122.5" y="175.1">6</text>
</g>
</svg>
